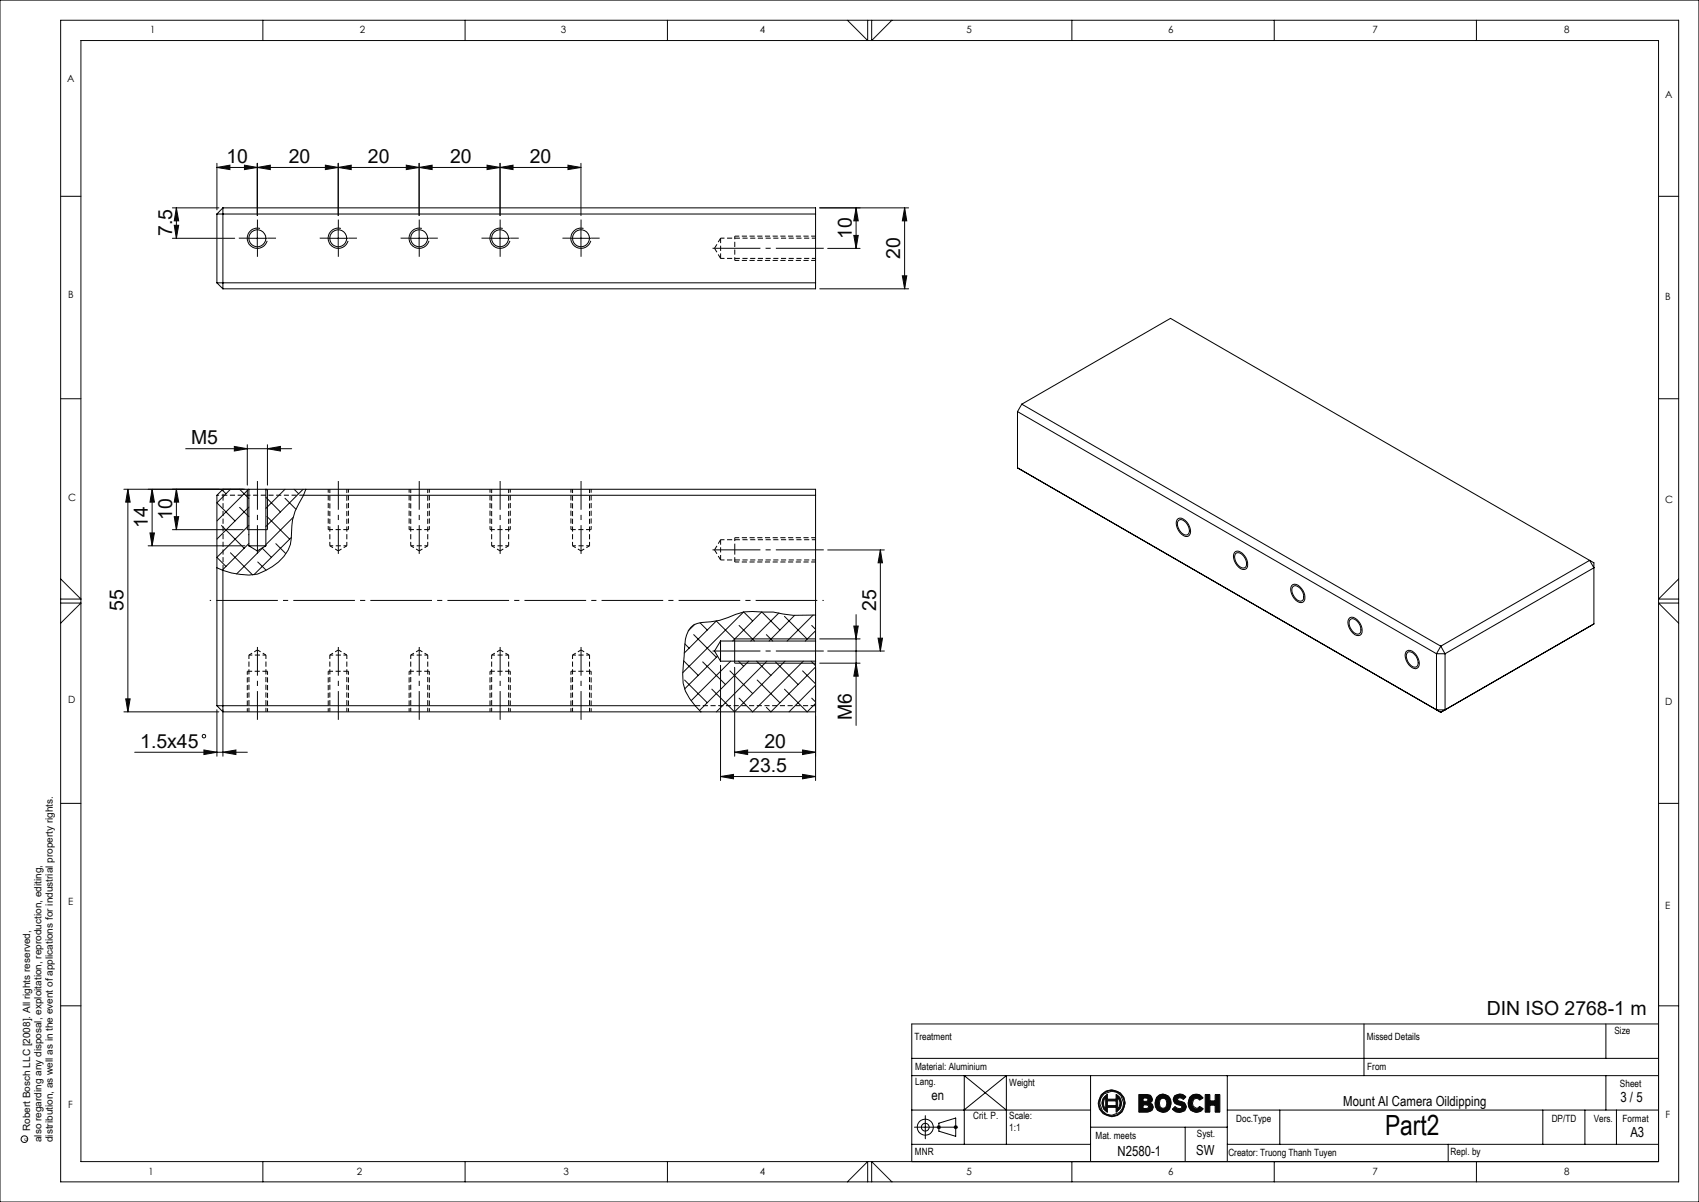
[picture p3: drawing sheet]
<svg xmlns="http://www.w3.org/2000/svg" width="420mm" height="297mm" viewBox="0 0 420 297" stroke-linecap="round" stroke-linejoin="round" font-family="sans-serif">
<path d="M178.1 58.8v5M178.1 133.4v5M201.6 174.4h-29.7" fill="none" stroke="#000" stroke-width=".25" stroke-dasharray="1.3 .6" stroke-linecap="butt"/>
<g fill="none" stroke="#000" stroke-width=".25" stroke-dasharray="1.3 .6" stroke-dashoffset=".3" stroke-linecap="butt">
<path d="M201.6 58.8h-23.5M178.1 63.8h23.5M81.5 120.9v14M85.7 134.9v-14M101.5 120.9v14M105.7 134.9v-14M121.5 120.9v14M125.7 134.9v-14M141.5 120.9v14M145.7 134.9v-14M178.1 138.4h23.5M201.6 133.4h-23.5"/>
<path d="M61.5 161.9v14M65.7 175.9v-14M81.5 161.9v14M85.7 175.9v-14M101.5 161.9v14M105.7 175.9v-14M121.5 161.9v14M125.7 175.9v-14M141.5 161.9v14M145.7 175.9v-14"/>
</g>
<path d="M178.1 58.8l-1.5 2.5M176.6 61.3l1.5 2.5M176.6 135.9l1.5 2.5M178.1 133.4l-1.5 2.5" fill="none" stroke="#000" stroke-width=".25" stroke-dasharray="1.3 .6" stroke-dashoffset=".1" stroke-linecap="butt"/>
<g fill="none" stroke="#000" stroke-width=".25">
<path d="M15 48.5h5M53.6 52.9h148M53.6 52.9v17M55.1 51.4h146.5v20h-146.5M55.1 51.4v20M55.1 51.4l-1.5 1.5M410 48.5h5M53.6 69.9h148M53.6 69.9l1.5 1.5M15 98.5h5M252.6 99.9l-1.1 1.8M252.6 99.9l103.6 59.8"/>
<path d="M252.6 99.9l36.7-21.2 103.7 59.8M410 98.5h5M251.5 101.7l103.6 59.8M251.5 115.6l104.7 60.4M251.5 101.7v13.9M251.5 115.6l1.1 .6M61.5 134.9h4.2M61.5 120.9h4.2M61.5 120.9h-6.4l-1.5 1.5v52M61.5 134.9l2.1 1.2 2.1-1.2M61.5 120.9v14M65.7 120.9h135.9v37.5"/>
<path d="M65.7 120.9v14M75 122.4a16.1 16.1 0 0 0-3 10.6 10.1 10.1 0 0 1-6.3 8l-2 .8a17.7 17.7 0 0 1-8.6-.9M75 122.4h126.6M75.6 120.9l-.6 1.5M291.3 128.7a1.52 1.52 0 0 1 2.2 .9 1.77 1.77 0 0 1 0 2.5 2.58 2.58 0 0 1-2.4-3.1zM305.4 136.8a1.52 1.52 0 0 1 2.3 .9 1.86 1.86 0 0 1 0 2.6 2.57 2.57 0 0 1-2.4-3.1zM393 138.5l-36.8 21.2M393 138.5l1 1.8-36.8 21.2M393 138.5l1 .6v15.1M53.6 140.3l1.5 .6M55.1 140.9v35M178.1 158.4v5"/>
<path d="M178.1 158.4h23.5M178.1 158.4l-1.5 2.5 1.5 2.5M201.6 152h-5.5l-5-.8h-2.5a12.9 12.9 0 0 0-8.7 1.4l-2 .7-2.1 .3a6.4 6.4 0 0 0-5.1 1.4 7.7 7.7 0 0 0-1.5 5.1l-.1 2.1a18 18 0 0 0 .3 8.6l1.1 1.8 1.3 1.8M201.6 158.4v5M319.6 145a1.53 1.53 0 0 1 2.2 .9 1.9 1.9 0 0 1 0 2.6 2.31 2.31 0 0 1-2.4-2.2l-.1-.5zM333.7 153.1a1.52 1.52 0 0 1 2.3 1 1.86 1.86 0 0 1 0 2.5 2.57 2.57 0 0 1-2.4-3.1zM356.2 159.7l-1.1 1.8M356.2 159.7l1 1.8M394 154.2l-37.8 21.8M394 154.2l-1 .6M53.6 174.4h118.2M53.6 174.4l1.5 1.5"/>
<path d="M171.8 174.4l1.4 1.5M178.1 163.4h23.5M201.6 163.4v12.5h-146.5M347.9 161.3a1.59 1.59 0 0 1 2.2 .9 1.91 1.91 0 0 1 0 2.6 2.31 2.31 0 0 1-2.4-2.2l-.1-.5zM355.1 161.5h2.1M355.1 175.4h2.1M355.1 161.5v13.9M355.1 175.4l1.1 .6M357.2 161.5v13.9M357.2 175.4l-1 .6M15 198.5h5M410 198.5h5"/>
<path d="M410 227.5v59.5h-184.6v-34M15 248.5h5M337.2 253v12.8M397 253v8.5M225.4 265.8h184.6M225.4 274.3h44.2M225.4 261.5h184.6M226.1 278.5h10.6M228.7 275.7v5.7M232.1 277.5l4.2-1.2v4.5l-4.2-1.3zM238.3 274.3l10.5-8.5v16.9M248.8 274.3l-10.4-8.5v16.9"/>
<path d="M269.6 265.8v21.2M269.6 278.5h33.8M293 278.5v8.5M303.4 265.8v21.2M303.4 274.3h106.6M316.4 274.3v8.4M381.4 274.3v8.4M391.8 274.3v8.4M397 265.8v8.5M399.6 274.3v8.4M225.4 282.7h44.2M303.4 282.7h106.6"/>
<path d="M358 282.7v4.3"/>
<circle cx="63.6" cy="58.9" r="2.1"/>
<circle cx="83.6" cy="58.9" r="2.1"/>
<circle cx="103.6" cy="58.9" r="2.1"/>
<circle cx="123.6" cy="58.9" r="2.11"/>
<circle cx="143.6" cy="58.9" r="2.11"/>
<circle cx="228.7" cy="278.5" r="1.98"/>
<circle cx="228.7" cy="278.5" r=".96"/>
</g>
<g fill="none" stroke="#000" stroke-width=".25" stroke-dasharray="1.3 .6" stroke-dashoffset=".4" stroke-linecap="butt">
<path d="M81.5 134.9h4.2M81.5 134.9l2.1 1.2M83.6 136.1l2.1-1.2M101.5 134.9h4.2M101.5 134.9l2.1 1.2M103.6 136.1l2.1-1.2M121.5 134.9h4.2M121.5 134.9l2.1 1.2M123.6 136.1l2.1-1.2M141.5 134.9h4.2M141.5 134.9l2.1 1.2M143.6 136.1l2.1-1.2"/>
<path d="M63.6 160.6l-2.1 1.3M65.7 161.9h-4.2M65.7 161.9l-2.1-1.3M83.6 160.6l-2.1 1.3M85.7 161.9h-4.2M85.7 161.9l-2.1-1.3M103.6 160.6l-2.1 1.3M105.7 161.9h-4.2M105.7 161.9l-2.1-1.3M123.6 160.6l-2.1 1.3M125.7 161.9h-4.2M125.7 161.9l-2.1-1.3"/>
<path d="M143.6 160.6l-2.1 1.3M145.7 161.9h-4.2M145.7 161.9l-2.1-1.3"/>
</g>
<path d="M53.6 122.4h1.5M55.1 120.9v1.5" fill="none" stroke="#000" stroke-width=".25" stroke-dasharray="1.3 .6" stroke-dashoffset=".8" stroke-linecap="butt"/>
<path d="M55.1 140.9v-18.5" fill="none" stroke="#000" stroke-width=".25" stroke-dasharray="1.3 .6" stroke-dashoffset="-.1" stroke-linecap="butt"/>
<path d="M55.1 122.4h19.9" fill="none" stroke="#000" stroke-width=".25" stroke-dasharray="1.3 .6" stroke-dashoffset=".2" stroke-linecap="butt"/>
<g fill="none" stroke="#0a0605" stroke-width=".25">
<path d="M0 0h420v297h-420zM15 5h400v287h-400zM20 10h390v277h-390zM65 5v5M115 5v5M165 5v5M209.5 5l5 5v-5M215.5 5v5l5-5M265 5v5M315 5v5M365 5v5M54.8 129.9l5.6 5.6"/>
<path d="M54.9 121.1l.9 .9M57 120.9l-3.4 3.3 4.5 4.5M57 136.6l5.4 5.5M59.2 125.4l2.3 2.3M59.2 120.9l2.3 2.3M61.5 120.9l-7.9 7.8M61.5 132.1h.1M61.5 125.3l-7.9 7.9M61.5 129.8l-7.9 7.9 2.2 2.2M61.5 134.3l-6.5 6.6M63.7 138.8l2.1 2.1M64.8 135.4l2.3 2.3"/>
<path d="M65 135.3l-6.5 6.5M65.7 122.9l3.6 3.6M66 120.9l-.3 .2M66 127.6l5.6 5.6M68.2 134.3l2.5 2.5M70.4 120.9l-4.7 4.7M70.4 123.1l2.8 2.7M72 132.8l-9.2 9.2M72.5 127.8l-6.8 6.8M72.7 120.9l1.1 1.1M74.9 120.9l-9.2 9.2M15 149h5l-5 5"/>
<path d="M15 143l5 5h-5M169.3 159.1l1.1 1.1M171.5 156.8l5.6 5.6M171.8 154.3l-1.7 1.6M173 153.9l1.8 1.8M177.1 153.5l-7.9 7.9M177.1 153.5l4.5 4.4M182.7 154.5l3.8 3.9M183.8 151.2l-15 15M183.8 151.2l2.3 2.2M188.3 151.2l-7.2 7.2M188.3 151.2l4.5 4.5"/>
<path d="M189.4 156.8l1.6 1.6M192.5 151.4l-6.9 7M193.9 152.3l5.6 5.6M196.4 152l-6.3 6.4M200.7 154.5l.9 1M201 152l-6.4 6.4M201.6 155.9l-2.5 2.5M415 149h-5l5 5M415 143l-5 5h5M169 163.3l3.6 3.6M169.2 168l5.6 5.6M173.7 163.5l5.7 5.7"/>
<path d="M177.4 162.1l-8.2 8.1M180.4 165.8l5.7 5.6M180.6 163.4l-9.7 9.7M182.6 163.4l1.2 1.2M185.1 163.4l-12.2 12.1M187 163.4l3.6 3.5M187.2 168l5.6 5.6M189.6 163.4l-12.5 12.5M191.7 163.5l5.6 5.7M193.9 170.3l5.6 5.6 2.1-2.1M194.1 163.4l-12.5 12.5-5.6-5.6M198.4 165.8l3.2 3.2"/>
<path d="M198.6 163.4l-12.5 12.5-3.4-3.4M200.5 163.4l1.1 1.1M200.7 172.5l.9 1M201.6 164.8l-11 11.1-1.2-1.1M201.6 169.3l-6.5 6.6M225.4 253h184.6M410 248.5h5M231.6 278.5h1M231.7 278.2l.7 .7M232.1 278v1M232.4 278.2l-.7 .7M235.7 278.5h1"/>
<path d="M235.9 278.2l.7 .7M236.3 278v1M236.6 278.2l-.7 .7M273.3 271.1v3a2.18 2.18 0 0 1 0-3zM273.8 272h2.1v1.2h-2.1zM273.8 270.3v1.3h2.1v-1.2l.9 .7 .5 1.5-.3 1.2-1.1 1v-1.2h-2.1v1.2l-1-.7-.4-1.5 .3-1.2zM276.3 271.1a2.18 2.18 0 0 1 0 3zM281.5 270.4h2.1l.8 .2 .5 1-.1 .5-.5 .4 .5 .3 .3 .8-.3 .8-1.1 .4h-2.2zM282.6 271.3a.92 .92 0 0 1 1.2 .4 1 1 0 0 1-1.2 .4zM282.6 273l1.1 .1 .3 .3a1.15 1.15 0 0 1-1.4 .5zM285.9 271.2l.7-.7 .9-.2 1.4 .6a2.59 2.59 0 0 1-.5 3.8l-.9 .2-1.4-.5-.5-.9-.1-.9zM287.1 271.5h.8a1.51 1.51 0 0 1 0 2.3h-.8a1.58 1.58 0 0 1 0-2.3z"/>
<path d="M290.4 270.8l1.2-.5 .8 .1 .8 .6-.7 .7-.3-.3-.9-.1-.2 .5 .6 .3a1.91 1.91 0 0 1 1.6 1.4l-.4 1-1.3 .4-.9-.2-.9-.6 .7-.7 1.1 .6 .4-.1 .2-.4-.3-.3-1.5-.5-.4-1zM294.1 271.1a2.04 2.04 0 0 1 3.3 .2l-.9 .5-.2-.3-.6-.1-.6 .3-.3 .9 .2 .7 .8 .6 .4-.1 .3-.4 1 .6-.7 .6-1.1 .3-1.3-.5-.5-.9-.2-.9zM297.9 270.4h1.2v1.6h1.3v-1.6h1.2v4.4h-1.2v-1.7h-1.3v1.7h-1.2zM65 287v5M115 287v5M165 287v5M209.5 292l5-5v5M215.5 292v-5l5 5M265 287v5M315 287v5M365 287v5"/>
<circle cx="274.8" cy="272.6" r="2.97"/>
<circle cx="274.8" cy="272.6" r="3.3"/>
</g>
<path d="M271.5 272.6a3.3 3.3 0 0 0 6.7 0 3.3 3.3 0 0 0-6.7 0zM271.9 272.6a2.97 2.97 0 0 1 5.9 0 2.97 2.97 0 0 1-5.9 0zM273.2 270.8a2.52 2.52 0 0 0 .6 4v-1.2h2.1v1.2a2.51 2.51 0 0 0 1.4-2.2 2.51 2.51 0 0 0-1.4-2.2v1.2h-2.1v-1.3zM276.3 271.1l.6 1.2-.1 .8-.5 1zM273.8 272h2.1v1.2h-2.1zM273.3 271.2v2.9l-.4-.6-.1-.7v-.8zM281.5 270.4v4.4h2.3a1.16 1.16 0 0 0 1.3-.9 1.16 1.16 0 0 0-.8-1.4l.5-.3 .1-.5a1.13 1.13 0 0 0-1.3-1.3zM282.6 273h1l.3 .3v.3l-.4 .3h-.9zM282.6 271.3l1 .1 .2 .3-.1 .3-1.1 .1zM286.1 270.9a2.3 2.3 0 0 0-.4 2.8 2.3 2.3 0 0 0 2.5 1.1 2.41 2.41 0 0 0 1.3-2.4 2.41 2.41 0 0 0-1.7-2.1l-1 .1zM286.8 271.7l.9-.3 .6 .4 .1 1.1-.5 .9-.5 .1-.6-.4-.2-1.2zM290.4 270.8h-.1a1.4 1.4 0 0 0-.1 1.6 1.4 1.4 0 0 0 1.4 .7l.6 .3-.2 .5h-.7l-.8-.5-.7 .7a2.07 2.07 0 0 0 3.5-.3v-.6a2.18 2.18 0 0 0-2-1.2l-.2-.4 .2-.3h.7l.5 .4 .7-.7a2.11 2.11 0 0 0-2.8-.2zM294.3 270.9a2.3 2.3 0 0 0-.4 2.8 2.3 2.3 0 0 0 2.6 1.1l1-.8-1-.6-.6 .5-.7-.3-.4-.8 .1-.7 .3-.5 .5-.2 .5 .1 .3 .3 .9-.5-.1-.2a1.98 1.98 0 0 0-3-.2zM297.9 270.4v4.4h1.2v-1.7h1.3v1.7h1.2v-4.4h-1.2v1.6h-1.3v-1.6z" fill-rule="evenodd" fill="#0a0605"/>
<g fill="none" stroke="#0a0605" stroke-width=".25">
<path d="M42.6 58.9h15.4M42.6 51.4h11.5M43.1 55.7h1.1l-.6 3.2zM43.6 51.4l.6 3.2h-1.1zM43.6 51.4v7.5M53.6 41.4l3.2-.6v1.1zM53.6 41.4h90M53.6 40.4v11.5M60.4 40.8l3.2 .6-3.2 .5zM61.1 58.9h5M63.6 41.4l3.2-.6v1.1zM63.6 40.4v12.9"/>
<path d="M63.6 56.4v5M80.4 40.8l3.2 .6-3.2 .5zM81.1 58.9h5M83.6 40.4v12.9M83.6 56.4v5M83.6 41.4l3.2-.6v1.1zM100.4 40.8l3.2 .6-3.2 .5zM101.1 58.9h5M103.6 41.4l3.2-.6v1.1zM103.6 40.4v12.9M103.6 56.4v5M120.4 40.8l3.2 .6-3.2 .5z"/>
<path d="M121.1 58.9h5M123.6 40.4v12.9M123.6 56.4v5M123.6 41.4l3.2-.6v1.1zM140.4 40.8l3.2 .6-3.2 .5zM141.1 58.9h5M143.6 56.4v5M143.6 40.4v12.9M202.6 51.4h22M211.1 58.2h1.1l-.6 3.2zM211.6 51.4l.6 3.2h-1.1zM211.6 51.4v10"/>
<path d="M223.6 51.4l.6 3.2h-1.1zM223.6 51.4v20M202.6 71.4h22M204.6 61.4h8M223.1 68.2h1.1l-.6 3.2zM45.9 110.9h26.2M57.9 110.3l3.2 .6-3.2 .5zM61.1 109.9v10M66.1 110.9l3.2-.6v1.1zM66.1 109.9v10M30.6 120.9h29.9M31.6 120.9l.6 3.2h-1.1z"/>
<path d="M31.6 120.9v55M36.6 134.9h23.9M37.1 131.7h1.1l-.6 3.2zM37.6 120.9l.6 3.2h-1.1zM37.6 120.9v14M42.6 130.9h17.5M43.1 127.7h1.1l-.6 3.2zM43.6 120.9l.6 3.2h-1.1zM43.6 120.9v10M204.6 135.9h14M217.6 135.9l.6 3.2h-1.1zM217.6 135.9v25"/>
<path d="M202.6 157.9h10M211.1 154.7h1.1l-.6 3.2zM211.6 151.9v27.3M217.1 157.7h1.1l-.6 3.2zM30.6 175.9h23.5M31.1 172.7h1.1l-.6 3.2zM53.6 175.4v11.5M55.1 175.4v11.5M178.1 164.4v28.5M181.6 164.9v22M201.6 164.9v28M202.6 163.9h10"/>
<path d="M204.6 160.9h14M211.6 163.9l.6 3.2h-1.1zM33.3 185.9h27.8M50.4 185.3l3.2 .6-3.2 .5zM55.1 185.9l3.2-.6v1.1zM178.1 191.9l3.2-.6v1.1zM178.1 191.9h23.5M181.6 185.9l3.2-.6v1.1zM181.6 185.9h20M198.4 191.3l3.2 .6-3.2 .5zM198.4 185.3l3.2 .6-3.2 .5z"/>
<circle cx="50.4" cy="181.9" r=".42"/>
<circle cx="6" cy="281.5" r=".81"/>
</g>
<path d="M64.3 56.4a2.5 2.5 0 0 0-3.1 1.8 2.5 2.5 0 0 0 1.8 3.1 2.5 2.5 0 0 0 3-1.8M84.3 56.4a2.5 2.5 0 0 0-3.1 1.8 2.5 2.5 0 0 0 1.8 3.1 2.5 2.5 0 0 0 3-1.8M104.3 56.4a2.5 2.5 0 0 0-3.1 1.8 2.5 2.5 0 0 0 1.8 3.1 2.5 2.5 0 0 0 3-1.8M124.3 56.4a2.5 2.5 0 0 0-3.1 1.8 2.5 2.5 0 0 0 1.8 3.1 2.5 2.5 0 0 0 3-1.8M144.3 56.4a2.5 2.5 0 0 0-3.1 1.8 2.5 2.5 0 0 0 1.8 3.1 2.5 2.5 0 0 0 3-1.8M61.1 120.9v10h5v-10M291 128.4a1.26 1.26 0 0 1 2 .2 3.3 3.3 0 0 1 1.1 3.6 1.22 1.22 0 0 1-2-.2 3.3 3.3 0 0 1-1.1-3.6zM305.4 136.3a2.28 2.28 0 0 1 2.5 1.4 2.28 2.28 0 0 1 0 2.9 2.14 2.14 0 0 1-2.5-1.4 2.18 2.18 0 0 1 0-2.9zM201.6 157.9h-20v.5v5.5h20M319.3 144.7a1.56 1.56 0 0 1 2.4 .7 2.6 2.6 0 0 1 .4 3.4 2.44 2.44 0 0 1-2.8-2 2.21 2.21 0 0 1 0-2.1zM333.7 152.6a2.28 2.28 0 0 1 2.5 1.5 2.28 2.28 0 0 1 0 2.8 2.14 2.14 0 0 1-2.5-1.4 2.18 2.18 0 0 1 0-2.9zM347.6 161a1.57 1.57 0 0 1 2.4 .7 3 3 0 0 1 .6 3.1 1.57 1.57 0 0 1-2.4-.6 3 3 0 0 1-.6-3.2z" fill="none" stroke="#000" stroke-width=".25"/>
<path d="M86.1 130.9h-5M106.1 130.9h-5M126.1 130.9h-5M146.1 130.9h-5M181.6 138.9v-3M66.1 165.9h-5M86.1 165.9h-5M106.1 165.9h-5M126.1 165.9h-5M146.1 165.9h-5" fill="none" stroke="#000" stroke-width=".25" stroke-dasharray="1.3 .6" stroke-dashoffset=".1" stroke-linecap="butt"/>
<g fill="none" stroke="#000" stroke-width=".25" stroke-dasharray="1.3 .6" stroke-dashoffset=".4" stroke-linecap="butt">
<path d="M81.1 120.9v10M86.1 130.9v-10M101.1 120.9v10M106.1 130.9v-10M121.1 120.9v10M126.1 130.9v-10M141.1 120.9v10M146.1 130.9v-10M181.6 135.2v-2.3M61.1 165.9v10M66.1 175.9v-10M81.1 165.9v10"/>
<path d="M86.1 175.9v-10M101.1 165.9v10M106.1 175.9v-10M121.1 165.9v10M126.1 175.9v-10M141.1 165.9v10M146.1 175.9v-10"/>
</g>
<path d="M181.6 64.3v-6" fill="none" stroke="#000" stroke-width=".25" stroke-dasharray="1.3 .6" stroke-dashoffset=".5" stroke-linecap="butt"/>
<path d="M201.6 58.3h-20M181.6 64.3h20M181.6 138.9h20M201.6 132.9h-20" fill="none" stroke="#000" stroke-width=".25" stroke-dasharray="1.3 .6" stroke-dashoffset=".2" stroke-linecap="butt"/>
<path d="M181.6 135.9v-.7" fill="none" stroke="#000" stroke-width=".25" stroke-dasharray="1.3 .6" stroke-dashoffset=".3" stroke-linecap="butt"/>
<g fill="none" stroke="#0a0605" stroke-width=".25" stroke-dasharray="15.2 1.3 1.3 1.3" stroke-linecap="butt">
<path d="M61.1 58.8h-2.1M63.6 56.3v-2.1M66.1 58.8h2.1M81.1 58.8h-2.1M83.6 56.3v-2.1M86.1 58.8h2.1M101.1 58.8h-2.1M103.6 56.3v-2.1M106.1 58.8h2.1M121.1 58.8h-2.1M123.6 56.3v-2.1M126.1 58.8h2.1"/>
<path d="M141.1 58.8h-2.1M143.6 56.3v-2.1M146.1 58.8h2.1M63.6 61.3v2.1M83.6 61.3v2.1M103.6 61.3v2.1M123.6 61.3v2.1M143.6 61.3v2.1"/>
</g>
<path d="M63.6 136.9v-18M83.6 136.9v-18M103.6 136.9v-18M123.6 136.9v-18M143.6 136.9v-18M63.6 177.9v-18M83.6 177.9v-18M103.6 177.9v-18M123.6 177.9v-18M143.6 177.9v-18" fill="none" stroke="#0a0605" stroke-width=".25" stroke-dasharray="15.2 1.3 1.3 1.3" stroke-dashoffset="8.1" stroke-linecap="butt"/>
<path d="M51.9 148.4h151.7" fill="none" stroke="#0a0605" stroke-width=".25" stroke-dasharray="15.2 1.3 1.3 1.3" stroke-dashoffset="-1.6" stroke-linecap="butt"/>
<path d="M176.1 61.3h27.5M203.6 135.9h-27.5M176.1 160.9h27.5" fill="none" stroke="#0a0605" stroke-width=".25" stroke-dasharray="15.2 1.3 1.3 1.3" stroke-dashoffset="3.4" stroke-linecap="butt"/>
<g fill="#0a0605">
<path d="M100.4 40.8l3.2 .6-3.2 .5zM83.6 41.4l3.2-.6v1.1zM140.4 40.8l3.2 .6-3.2 .5zM123.6 41.4l3.2-.6v1.1zM198.4 185.3l3.2 .6-3.2 .5zM181.6 185.9l3.2-.6v1.1z"/>
<path d="M53.6 41.4l3.2-.6v1.1zM60.4 40.8l3.2 .6-3.2 .5zM63.6 41.4l3.2-.6v1.1zM80.4 40.8l3.2 .6-3.2 .5zM103.6 41.4l3.2-.6v1.1zM120.4 40.8l3.2 .6-3.2 .5zM57.9 110.3l3.2 .6-3.2 .5zM66.1 110.9l3.2-.6v1.1zM50.4 185.3l3.2 .6-3.2 .5zM55.1 185.9l3.2-.6v1.1z"/>
<path d="M43.1 55.7h1.1l-.6 3.2zM43.6 51.4l.6 3.2h-1.1zM211.1 58.2h1.1l-.6 3.2zM211.6 51.4l.6 3.2h-1.1zM211.6 163.9l.6 3.2h-1.1zM211.1 154.7h1.1l-.6 3.2zM217.1 157.7h1.1l-.6 3.2zM217.6 135.9l.6 3.2h-1.1zM31.1 172.7h1.1l-.6 3.2zM31.6 120.9l.6 3.2h-1.1z"/>
<path d="M223.6 51.4l.6 3.2h-1.1zM223.1 68.2h1.1l-.6 3.2zM43.6 120.9l.6 3.2h-1.1zM43.1 127.7h1.1l-.6 3.2zM37.6 120.9l.6 3.2h-1.1zM37.1 131.7h1.1l-.6 3.2z"/>
<path d="M178.1 191.9l3.2-.6v1.1zM198.4 191.3l3.2 .6-3.2 .5z"/>
</g>
<text font-size="6.9" x="342.4" y="280.5">Part2</text>
<g font-size="4.8" fill="#0a0605">
<text x="56" y="40.3">10</text>
<text x="71.4" y="40.3">20</text>
<text x="91" y="40.3">20</text>
<text x="111.3" y="40.3">20</text>
<text x="131" y="40.3">20</text>
<text x="42.6" y="58.4" transform="rotate(-90 42.6 58.4)">7.5</text>
<text x="210.6" y="59" transform="rotate(-90 210.6 59)">10</text>
<text x="222.6" y="64" transform="rotate(-90 222.6 64)">20</text>
<text x="47.2" y="109.8">M5</text>
<text x="36.6" y="130.5" transform="rotate(-90 36.6 130.5)">14</text>
<text x="42.6" y="128.5" transform="rotate(-90 42.6 128.5)">10</text>
<text x="30.6" y="151" transform="rotate(-90 30.6 151)">55</text>
<text x="216.6" y="151" transform="rotate(-90 216.6 151)">25</text>
<text x="210.6" y="177.9" transform="rotate(-90 210.6 177.9)">M6</text>
<text x="34.7" y="184.8">1.5x45</text>
<text x="189" y="184.8">20</text>
<text x="185.2" y="190.8">23.5</text>
<text x="367.5" y="250.7">DIN ISO 2768-1 m</text>
</g>
<text font-size="3.4" fill="#0a0605" x="230.2" y="271.7">en</text>
<g font-size="3.4">
<text x="332" y="273.3">Mount AI Camera Oildipping</text>
<text x="400.6" y="272.4">3 / 5</text>
<text x="403" y="280.9">A3</text>
<text x="276.3" y="285.6">N2580-1</text>
<text x="295.7" y="285.3">SW</text>
</g>
<g font-size="2.5">
<text x="37.1" y="8.2">1</text>
<text x="88.9" y="8.2">2</text>
<text x="138.6" y="8.2">3</text>
<text x="187.8" y="8.2">4</text>
<text x="238.9" y="8.2">5</text>
<text x="288.8" y="8.2">6</text>
<text x="339.2" y="8.2">7</text>
<text x="386.7" y="8.2">8</text>
<text x="16.6" y="20.2">A</text>
<text x="411.7" y="24.2">A</text>
<text x="16.8" y="73.7">B</text>
<text x="411.7" y="74.2">B</text>
<text x="16.8" y="123.7">C</text>
<text x="411.7" y="124.2">C</text>
<text x="16.8" y="173.7">D</text>
<text x="411.7" y="174.2">D</text>
<text x="16.8" y="223.7">E</text>
<text x="411.7" y="224.7">E</text>
<text x="226.1" y="256.9">Treatment</text>
<text x="337.9" y="256.9">Missed Details</text>
<text x="399.1" y="255.4">Size</text>
<text x="226.2" y="264.4">Material: Aluminium</text>
<text x="226.3" y="268.2">Lang.</text>
<text x="249.5" y="268.3">Weight</text>
<text x="338" y="264.5">From</text>
<text x="400.5" y="268.6">Sheet</text>
<text x="16.8" y="273.7">F</text>
<text x="240.6" y="276.5">Crit. P.</text>
<text x="249.5" y="276.6">Scale:</text>
<text x="249.5" y="279.4">1:1</text>
<text x="270.8" y="281.3">Mat. meets</text>
<text x="295.9" y="281">Syst.</text>
<text x="305.6" y="277.1">Doc.Type</text>
<text x="383.6" y="277.1">DP/TD</text>
<text x="394" y="277.1">Vers.</text>
<text x="401.1" y="277.2">Format</text>
<text x="411.7" y="276.2">F</text>
<text x="226.2" y="285.5">MNR</text>
<text x="303.7" y="285.5">Creator: Truong Thanh Tuyen</text>
<text x="358.6" y="285.5">Repl. by</text>
<text x="36.7" y="290.2">1</text>
<text x="88.2" y="290.2">2</text>
<text x="139.3" y="290.2">3</text>
<text x="187.8" y="290.2">4</text>
<text x="238.9" y="290.2">5</text>
<text x="288.8" y="290.2">6</text>
<text x="339.2" y="290.2">7</text>
<text x="386.7" y="290.2">8</text>
</g>
<g font-size="2.5" fill="#0a0605">
<text x="7.4" y="279.5" transform="rotate(-90 7.4 279.5)">Robert Bosch LLC [2008]. All rights reserved,</text>
<text x="10.2" y="282.2" transform="rotate(-90 10.2 282.2)">also regarding any disposal, exploitation, reproduction, editing,</text>
<text x="13" y="282.2" transform="rotate(-90 13 282.2)">distribution, as well as in the event of applications for industrial property rights.</text>
</g>
<text font-size="1.4" fill="#0a0605" x="6.8" y="281.8" transform="rotate(-90 6.8 281.8)">c</text>
</svg>
